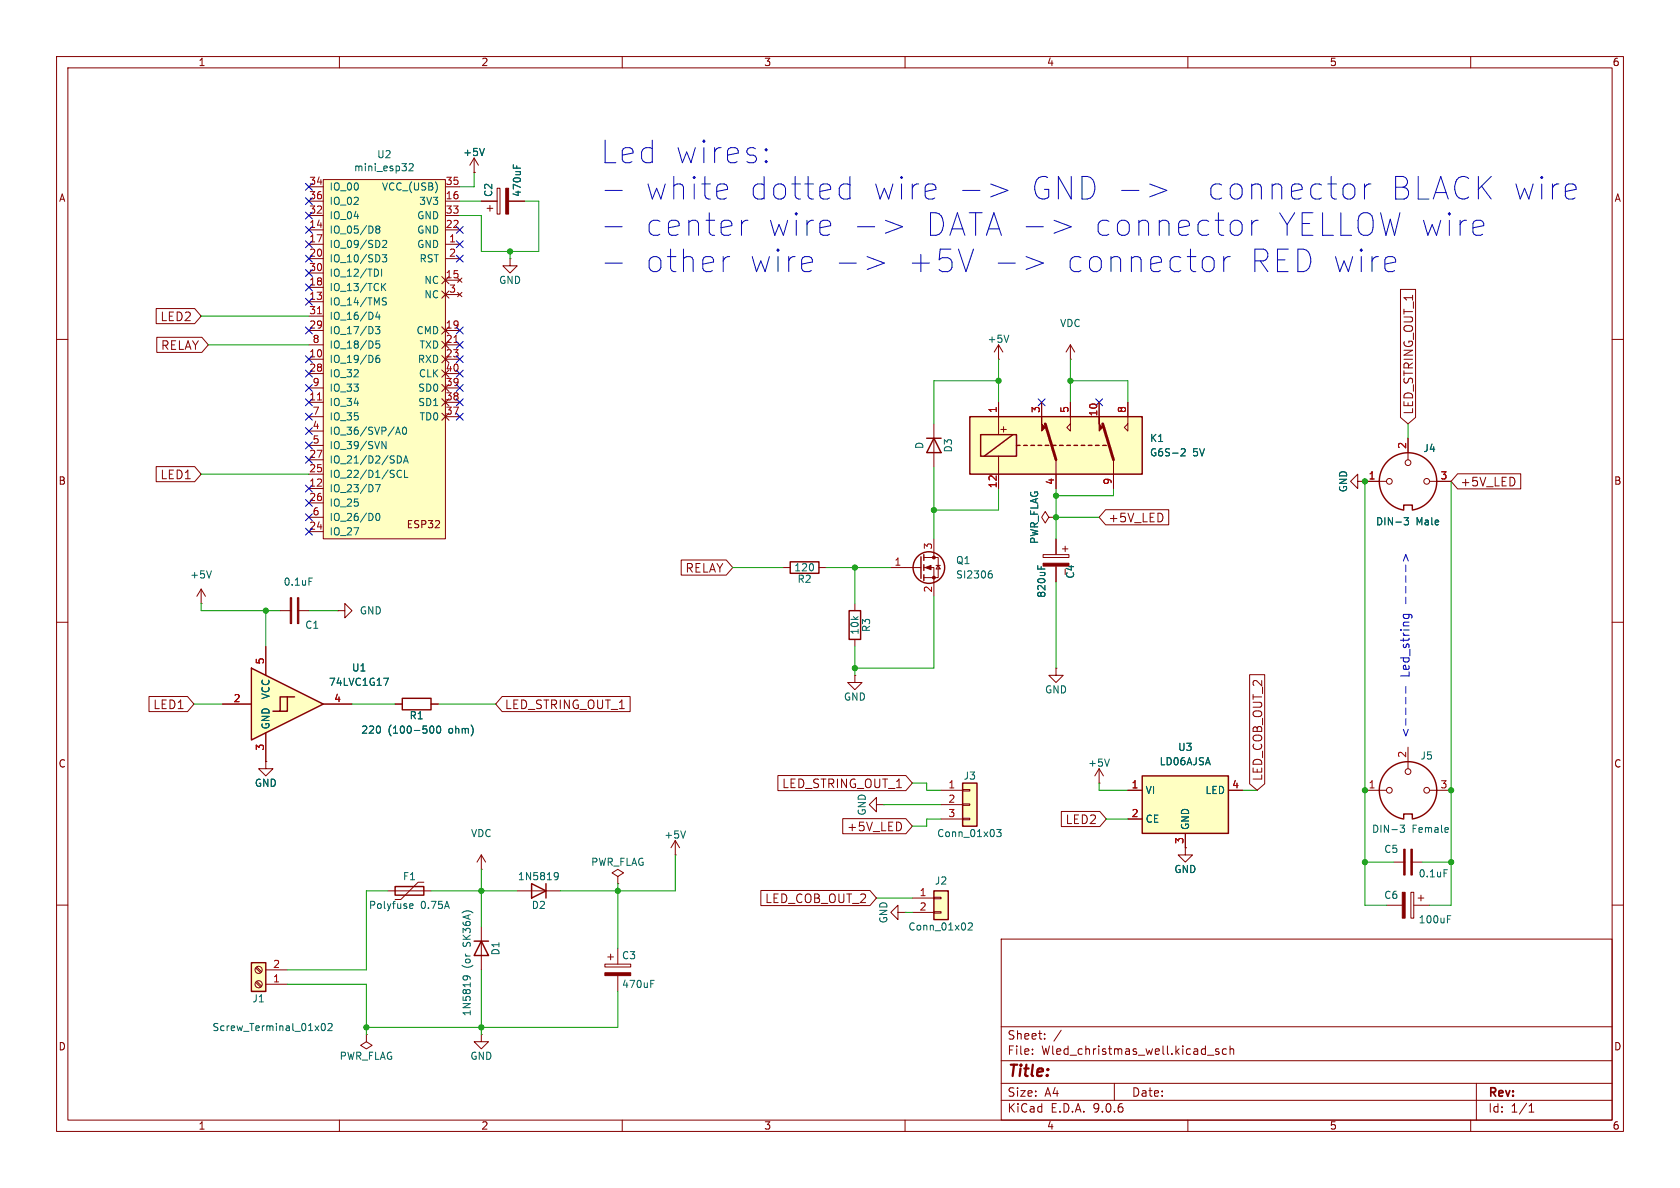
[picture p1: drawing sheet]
<svg xmlns="http://www.w3.org/2000/svg" width="297mm" height="210mm" viewBox="0 0 297 210" stroke-linecap="round" stroke-linejoin="round" font-family="sans-serif">
<g fill="none" stroke="#840000" stroke-width=".18">
<path d="M10 10h277v190h-277zM12 12h273v186h-273zM60 10v2M110 10v2M160 10v2M210 10v2M260 10v2M10 60h2M285 60h2M10 110h2M285 110h2M10 160h2"/>
<path d="M177 166h108v32h-108zM285 160h2M60 198v2M110 198v2M160 198v2M177 194.5h108M177 191.5h108M177 187.5h108M177 181.5h108M182.5 186.3v.1M182.5 185.5v.1M184.7 183.6v.1"/>
<path d="M184.7 182.8v.1M187.6 182.1l-1.3 2M197 191.5v3M210 198v2M213.5 186.5h1.1M215.5 185.5l-.4-.1-.2 .2 .1 .2 .5 .2v.3h-.6M216.8 185.5l-.4-.1-.3 .3v.4l.1 .2h.6M217.5 185.5l.2-.1 .3 .1 .1 .9M217.5 184.9v1.5M260 198v2M261 191.5v6.5M270.3 196.6h.9"/>
<path d="M270.3 195.5l.4-.4v1.5"/>
</g>
<path d="M170.2 138.4h2.5v7.7h-2.5z" fill="#ffffc2"/>
<path d="M170.2 138.4h2.5v7.7h-2.5z" fill="none" stroke="#840000" stroke-width=".25"/>
<path d="M166.4 139.7h3.8M170.2 139.6h1.2v.2h-1.2zM109.2 154.9l1-.6-1-.6-1 .6 1 .6v1.3M109.2 156.2h.1M166.4 142.2h3.8M166.4 144.8h3.8M170.2 142.1h1.2v.3h-1.2zM170.2 144.7h1.2v.2h-1.2z" fill="none" stroke="#840000" stroke-width=".18"/>
<path d="M176.2 146.6h.8l-.4 .5 .3 .1v.6l-.2 .1-.5-.1" fill="none" stroke="#006464" stroke-width=".18"/>
<path d="M165.1 157.5h2.5v5.1h-2.5z" fill="#ffffc2"/>
<path d="M165.1 157.5h2.5v5.1h-2.5z" fill="none" stroke="#840000" stroke-width=".25"/>
<g fill="none" stroke="#840000" stroke-width=".18">
<path d="M90.2 45.7v1.3h1.2l-1.2 1.3-1.3-1.3h1.3M90.2 45.7h.1M59.7 108h1.3v-1.3l1.2 1.3-1.2 1.2v-1.2M59.7 108h.1M119.4 151.1h.1M119.4 148.6l-.8 1.3M119.4 148.6l.7 1.3M119.4 148.6v2.5M161.3 158.8h3.8M165.1 158.6h1.3v.3h-1.3zM209.5 149.9v1.2h1.3l-1.3 1.3-1.2-1.3h1.2M209.5 149.9h.1"/>
<path d="M246.4 152.4h2M249.4 157.7h.5v4.6h-.5zM249.5 152.4h2M250.7 158.8h1M251.2 158.2v1.1M161.3 161.3h3.8M165.1 161.2h1.3v.2h-1.3zM245.1 160h2.8M249.9 160h2.8"/>
</g>
<path d="M121.2 146.9l-.4 1.3M255.3 153.7h.6M171.2 163.3l.5-.2 .2 .4-.8 .9h.8M255.9 162.5h.4M255.9 161.9h.6" fill="none" stroke="#006464" stroke-width=".18"/>
<g fill="#840000" stroke="#840000" stroke-width=".18">
<path d="M247.9 157.7h.5v4.6h-.5z"/>
<path d="M248.2 150.1h.2v4.6h-.2z"/>
<path d="M249.4 150.1h.3v4.6h-.3z"/>
</g>
<g fill="#ffffc2">
<path d="M44.4 118.1l12.7 6.4-12.7 6.3z"/>
<path d="M49.5 123.2h1.3l-2.5 2.5h1.2z"/>
<path d="M50.8 123.2v2.5h-1.3l2.6-2.5z"/>
</g>
<path d="M44.4 118.1l12.7 6.4-12.7 6.3zM50.8 123.2h-1.3v2.5h-1.2M52.1 123.2h-1.3v2.5h-1.3" fill="none" stroke="#840000" stroke-width=".25"/>
<path d="M47 114.3v5.1M39.4 124.5h5M47 134.6v1.3h1.3l-1.3 1.3-1.3-1.3h1.3M47 134.6h.1M47 129.5v5.1M57.1 124.5h5.1M158.7 161.3v-1.3l-1.2 1.3 1.2 1.3v-1.3h1.3M160 161.3h.1" fill="none" stroke="#840000" stroke-width=".18"/>
<path d="M67.8 119.9h.9l-.6 1.3" fill="none" stroke="#006464" stroke-width=".18"/>
<path d="M201.9 137.2h15.3v10.1h-15.3z" fill="#ffffc2"/>
<path d="M201.9 137.2h15.3v10.1h-15.3z" fill="none" stroke="#840000" stroke-width=".25"/>
<g fill="none" stroke="#840000" stroke-width=".18">
<path d="M83.8 30.5h.1M83.8 27.9l-.7 1.3M83.8 27.9l.8 1.3M83.8 27.9v2.6M85.1 35.6h2.8M86.1 36.8h1M86.6 36.3v1M87.9 33.3h.5v4.5h-.5zM89.9 35.6h2.8M176.5 63.5h.1M176.5 61l-.7 1.2M176.5 61l.8 1.2"/>
<path d="M176.5 61v2.5M240 85.1v-1.3l-1.2 1.3 1.2 1.3v-1.3h1.3M241.3 85.1h.1M199.4 139.7h2.5M217.2 139.7h2.5M199.4 144.8h2.5M209.5 147.3v2.6"/>
</g>
<path d="M85.6 26.2l-.4 1.3M90.7 29.1v.6M91.4 29.3v.4M178.3 59.3l-.4 1.2" fill="none" stroke="#006464" stroke-width=".18"/>
<path d="M89.4 33.3h.5v4.5h-.5z" fill="#840000" stroke="#840000" stroke-width=".18"/>
<path d="M171.4 73.7h30.5v10.1h-30.5z" fill="#ffffc2"/>
<g fill="none" stroke="#840000" stroke-width=".25">
<path d="M171.4 73.7h30.5v10.1h-30.5zM173.4 76.8h6.3v3.8h-6.3zM179.1 76.8l-5.1 3.8M179.7 78.7h.6M181 78.7h.6M182.2 78.7h.7M183.5 78.7h.6M184.8 78.7h.6M186.1 78.7h.6M187.3 78.7h.7M188.6 78.7h.6M189.9 78.7h.6"/>
<path d="M191.1 78.7h.7M192.4 78.7h.6M193.7 78.7h.6M194.9 78.7h.7M139.7 99.3h5.1v2h-5.1zM248.2 90v-.7h1.5v.7M249.7 90.2a5.1 5.1 0 0 0 3.5-7.9 5.1 5.1 0 0 0-8.6 .1 5.1 5.1 0 0 0 3.6 7.8M150.1 108h2v5h-2zM69.8 156.7h5.1v1.5h-5.1zM94 156.2l2.5 1.3-2.5 1.3zM96.5 156.2v2.6M248.2 144.7v-.8h1.5v.8"/>
<path d="M249.7 144.8a5.1 5.1 0 0 0 3.5-7.9 5.1 5.1 0 0 0-8.6 .1 5.1 5.1 0 0 0 3.6 7.8M83.8 166.4h2.6M85.1 166.4l1.3 2.5h-2.6z"/>
</g>
<g fill="none" stroke="#840000" stroke-width=".18">
<path d="M176.5 71.1v5.7M184.1 71.1v2.6M189.2 71.1v5.1l-.6-.6 .6-.7M189.2 63.5h.1M189.2 61v2.5M189.2 61l-.7 1.2M189.2 61l.8 1.2M194.3 71.1v2.6M199.4 71.1v5.1l-.6-.6 .6-.7M248.9 77.5v3.8M176.5 80.6v5.8M186.7 81.3v5.1"/>
<path d="M196.8 81.3v5.1M241.3 85.1h3.8M252.7 85.1h3.8M35.6 106.7h.1M35.6 104.1l-.8 1.3M35.6 104.1l.7 1.3M35.6 104.1v2.6M49.5 108h2M52.6 108h2M138.4 100.3h1.3M144.8 100.3h1.2M151.1 119.4v1.3h1.3l-1.3 1.2-1.2-1.2h1.2"/>
<path d="M151.1 119.4h.1M151.1 106.7v1.3M151.1 113v1.3M241.3 139.7h3.8M248.9 132.1v3.8M252.7 139.7h3.8M68.6 157.5h7.6M74.9 156h-1l-3 3h-1.1M85.1 153.7h.1M85.1 151.1l-.8 1.3M85.1 151.1l.8 1.3M85.1 151.1v2.6"/>
<path d="M91.4 157.5h7.7M154.9 142.2v-1.2l-1.2 1.2 1.2 1.3v-1.3h1.3M156.2 142.2h.1M85.1 163.8v7.7M106.9 170.4h4.6v.5h-4.6zM107.4 169.2h1.1M107.9 168.7v1M109.2 167.6v2.8M109.2 172.5v2.8M64.8 182.9v1.3l1 .6-1 .6-1-.6 1-.6M64.8 182.9h.1M85.1 182.9v1.3h1.3l-1.3 1.2-1.3-1.2h1.3"/>
<path d="M85.1 182.9h.1"/>
<circle cx="245.6" cy="85.1" r=".51"/>
<circle cx="248.9" cy="81.8" r=".51"/>
<circle cx="252.2" cy="85.1" r=".51"/>
<circle cx="245.6" cy="139.7" r=".51"/>
<circle cx="248.9" cy="136.4" r=".51"/>
<circle cx="252.2" cy="139.7" r=".51"/>
</g>
<g fill="#840000" stroke="#840000" stroke-width=".18">
<path d="M184.1 73.7v1.2l.7 .7-.7 .6z"/>
<path d="M194.3 73.7v1.2l.6 .7-.6 .6z"/>
<path d="M51.3 105.7h.3v4.5h-.3z"/>
<path d="M52.6 105.7h.2v4.5h-.2z"/>
<path d="M106.9 172h4.6v.5h-4.6z"/>
</g>
<path d="M184.8 74.9l1.9 6.4M194.9 74.9l1.9 6.4" fill="none" stroke="#840000" stroke-width=".51"/>
<g fill="none" stroke="#006464" stroke-width=".18">
<path d="M208.8 79.4l.5-.1 .2 .4-.7 .9h.7M248.2 91.5h.8l-.4 .5 .4 .1v.6l-.2 .1-.5-.1M37.4 100.9l-.4 1.3M54.6 102.2h.6M72.4 159.9l.2-.1h.2l.2 .1v.2l-.6 .1M98.1 154.3l.4-.1 .1 .2a.84 .84 0 0 1-.3 1.1h-.2M98.7 154.8l-.2 .2h-.4M247.5 145.9h.8l-.4 .5 .3 .1v.5l-.1 .1h-.5M72.4 160.4l.2 .2 .4-.1M81.9 173.1v-.3l.1-.2a.84 .84 0 0 1 1.1 .3v.2M82.4 172.5l.2 .3v.3M115 173.9h.5"/>
<path d="M115 173.3h.7"/>
</g>
<path d="M57.1 31.8h21.6v63.5h-21.6z" fill="#ffffc2"/>
<g fill="none" stroke="#840000" stroke-width=".18">
<path d="M54.6 33h2.5M54.6 35.6h2.5M54.6 38.1h2.5M57.1 31.8h21.6v63.5h-21.6zM78.7 33h2.6M78.7 35.6h2.6M78.7 38.1h2.6M54.6 43.2h2.5M54.6 45.7h2.5M54.6 40.6h2.5M54.6 48.3h2.5M54.6 50.8h2.5"/>
<path d="M54.6 53.3h2.5M54.6 55.9h2.5M54.6 58.4h2.5M78.1 51.4l1.3 1.3M78.1 48.9l1.3 1.3M78.1 57.8l1.3 1.3M78.7 43.2h2.6M78.7 45.7h2.6M78.7 52.1h2.6M78.7 40.6h2.6M78.7 58.4h2.6M78.7 49.5h2.6"/>
<path d="M79.4 51.4l-1.3 1.3M79.4 48.9l-1.3 1.3M79.4 57.8l-1.3 1.3M80.9 51.7l.8 .8M80.9 49.1l.8 .8M81.7 49.1l-.8 .8M81.7 51.7l-.8 .8M54.6 76.2h2.5M54.6 78.7h2.5M54.6 61h2.5M54.6 63.5h2.5M54.6 66h2.5"/>
<path d="M54.6 68.6h2.5M54.6 71.1h2.5M54.6 73.7h2.5M78.1 60.3l1.3 1.3M78.1 62.9l1.3 1.2M78.1 65.4l1.3 1.3M78.1 67.9l1.3 1.3M78.1 70.5l1.3 1.3M78.1 73l1.3 1.3M78.7 61h2.6M78.7 63.5h2.6M78.7 66h2.6"/>
<path d="M78.7 68.6h2.6M78.7 71.1h2.6M78.7 73.7h2.6M79.4 60.3l-1.3 1.3M79.4 62.9l-1.3 1.2M79.4 65.4l-1.3 1.3M79.4 67.9l-1.3 1.3M79.4 70.5l-1.3 1.3M79.4 73l-1.3 1.3M165.1 74.9v7.7M54.6 81.3h2.5M54.6 83.8h2.5"/>
<path d="M54.6 86.4h2.5M54.6 88.9h2.5M54.6 91.4h2.5M54.6 94h2.5M163.3 98.6h2.6v3.5h-2.6M165.1 95.3v3.3M165.5 99.9h.7M165.9 99.9l.3 .7h-.7zM184.4 98h4.6v.6h-4.6zM185.4 91.4l-.6-1-.7 1 .7 1.1 .6-1.1h1.3M186.7 91.4h.1M186.7 95.3v2.7"/>
<path d="M157.5 100.3h5.3M163.3 100.3h1.8v5.1M186.7 118.1v1.3h1.3l-1.3 1.3-1.3-1.3h1.3M186.7 118.1h.1M186.7 100.2v2.7M194.3 138.4h.1M194.3 135.9l-.8 1.3M194.3 135.9l.8 1.3M194.3 135.9v2.5"/>
</g>
<g fill="none" stroke="#006464" stroke-width=".18">
<path d="M72.3 29l.5-.1 .3 .4-.8 .9h.8M66.4 57.7h.8l-.5 .5 .4 .1v.6l-.2 .1-.5-.1M66.7 47.6l.2 .5-.2 .7M66.7 40.5l-.3-.2 .3-.4h.2l.3 .3-.3 .3M66.7 40.5l-.3 .2 .1 .4 .2 .1h.3l.2-.2v-.3l-.3-.2M66.7 40.5h.2M66.7 55.1l-.3 .9h.8M67 55.6v.9M67.5 47.6v1.2M67.6 45h.8l-.5 .5 .4 .1v.6l-.2 .1-.5-.1M67.6 42.6l.5-.1 .3 .4-.8 .9h.8M67.6 50.7l.6 .7"/>
<path d="M67.7 53.2l.5 .2 .1 .3-.2 .2h-.5M67.7 52.7h.6M68.2 50.1l-.7 .7M67 62.8l-.3 .1a.86 .86 0 0 0 0 1.2l.4-.1 .1-.5-.3-.2h-.2l-.3 .2M67.1 60.3h-.6l-.1 .6 .2-.1h.4l.2 .2-.1 .4-.2 .1-.5-.1M67.5 78l.7 1.3v-1.3M69.9 76.8l.5-1.3 .4 1.3M70.1 76.4h.6M71.3 75.6l.2-.1a.68 .68 0 0 1 .4 .6 .68 .68 0 0 1-.4 .7 .84 .84 0 0 1-.2-1.2zM66.4 85.7h.8l-.5 1.2M66.6 90.9l.1-.2a.68 .68 0 0 1 .5 .7 .68 .68 0 0 1-.5 .6l-.1-.1-.2-.4zM70.2 80.6a.64 .64 0 0 1 .8 .6 .64 .64 0 0 1-.8 .7"/>
<path d="M70.2 84.1l.4 .3 .4-.1M71 83.3l-.4-.2-.4 .3M71.3 81.9l.5-1.3 .4 1.3M71.5 81.5h.6M71.5 83.1v1.3h.6M183.5 100v.6M174.9 101.4h.3l.2 .2v.5l-.5 .1M175.1 100.9h.2M184.1 100.2v.4M196.1 134.2l-.4 1.3"/>
</g>
<path d="M56.1 55.5h.7M56.1 70.7h.7M80.3 60.5h.7" fill="none" stroke="#a90000" stroke-width=".18"/>
<g fill="none" stroke="#840000" stroke-width=".25">
<path d="M163.8 77.5h2.6M165.1 77.5l1.3 2.5h-2.6zM162.8 98.4v3.8M163.3 98v1.1M163.3 99.8v1M163.3 101.6v1"/>
<circle cx="164.2" cy="100.3" r="2.79"/>
</g>
<g fill="#840000" stroke="#840000" stroke-width=".18">
<path d="M163.6 100.3l1-.4v.8z"/>
<path d="M184.4 99.6h4.6v.5h-4.6z"/>
<circle cx="165.1" cy="98.6" r=".25"/>
<circle cx="165.1" cy="102.1" r=".25"/>
</g>
<path d="M44.4 170.2h2.6v5.1h-2.6z" fill="#ffffc2"/>
<path d="M71.1 123.4h5.1v2.1h-5.1zM44.4 170.2h2.6v5.1h-2.6z" fill="none" stroke="#840000" stroke-width=".25"/>
<g fill="none" stroke="#840000" stroke-width=".18">
<path d="M83.8 30.5h.1M85.1 35.6h2.8M89.9 35.6h2.8M27.6 54.5h6.8l1.2 1.4-1.2 1.3h-6.8zM27.7 59.6h8l1.1 1.4-1.1 1.3h-8zM247.6 51.2h2.7v22.6l-1.4 1.1-1.3-1.1zM176.5 71.1v2.6M184.1 71.1v2.6M189.2 71.1v2.6M194.3 71.1v2.6M199.4 71.1v2.6M248.9 77.5v2.5"/>
<path d="M27.6 82.5h6.8l1.2 1.3-1.2 1.4h-6.8zM120.4 99h8l1.1 1.3-1.1 1.4h-8zM176.5 83.8v2.6M186.7 91.4h.1M186.7 83.8v2.6M186.7 95.3v2.7M195.5 90.1h11.1v2.7h-11.1l-1.2-1.4zM196.8 83.8v2.6M241.3 85.1h.1M241.3 85.1h2.5M254 85.1h2.5M257.7 83.8h11.1v2.6h-11.1l-1.2-1.3z"/>
<path d="M47 114.3v5.1M186.7 100.2v2.7M220.9 119.3h2.7v19.3l-1.4 1.1-1.3-1.1zM26.3 123.1h6.8l1.2 1.4-1.2 1.3h-6.8zM39.4 124.5h5M47 134.6h.1M47 129.5v5.1M57.1 124.5h5.1M69.8 124.5h1.3M76.2 124.5h1.3M88.8 123.1h22.6v2.7h-22.6l-1.2-1.3zM137.5 137.1h22.6l1.2 1.3-1.2 1.4h-22.6z"/>
<path d="M199.4 139.7h2.5M217.2 139.7h2.5M134.5 157.4h19.3l1.1 1.4-1.1 1.3h-19.3zM149 144.7h11.1l1.2 1.4-1.2 1.3h-11.1zM187.6 143.4h6.8l1.2 1.4-1.2 1.3h-6.8zM199.4 144.8h2.5M209.5 149.9h.1M209.5 147.3v2.6M45.2 173.7l.9 .8M45.2 171.1l.9 .9M45.4 173.5l.9 .8M45.4 170.9l.9 .9"/>
<path d="M47 174h3.8M47 171.5h3.8"/>
<circle cx="45.7" cy="174" r=".63"/>
<circle cx="45.7" cy="171.4" r=".63"/>
</g>
<path d="M85.6 26.2l-.4 1.3M90.7 29.1v.6M91.4 29.3v.4M208.8 79.4l.5-.1 .2 .4-.7 .9h.7M183.5 100v.6M248.2 91.5h.8l-.4 .5 .4 .1v.6l-.2 .1-.5-.1M67.8 119.9h.9l-.6 1.3M184.1 100.2v.4M76.2 128.4l.1-.1a.68 .68 0 0 1 .4 .7 .68 .68 0 0 1-.4 .6h-.1M77.3 128.5l.2-.2a.68 .68 0 0 1 .4 .7 .68 .68 0 0 1-.4 .6l-.2-.1-.1-.4zM57 181l.1-.1a.68 .68 0 0 1 .4 .7 .68 .68 0 0 1-.4 .6 .84 .84 0 0 1-.1-1.2zM58 181l.5-.1 .2 .4-.8 .9h.8" fill="none" stroke="#006464" stroke-width=".18"/>
<g fill="none" stroke="#009600" stroke-width=".18">
<path d="M81.3 35.6h3.8M83.8 30.5v2.5h-2.5M92.7 35.6h2.5v8.9h-10.1v-6.4h-3.8M35.6 55.9h19M90.2 44.5v1.2M36.8 61h17.8M176.5 67.3h-11.4v7.6M176.5 63.5v7.6M189.2 63.5v7.6M189.2 67.3h10.2v3.8M248.9 74.9v2.6M35.6 83.8h19"/>
<path d="M165.1 82.6v12.7M176.5 86.4v3.8h-11.4M186.7 86.4v8.9M186.7 91.4h7.6M196.8 86.4v1.2h-10.1M241.3 85.1v74.9h3.8M256.5 85.1v74.9h-3.8M35.6 106.7v1.3h13.9M47 108v6.3M54.6 108h5.1M129.5 100.3h8.9M146 100.3h11.5"/>
<path d="M151.1 100.3v6.4M151.1 114.3v5.1M165.1 105.4v12.7h-14M186.7 102.9v15.2M34.3 124.5h5.1M62.2 124.5h7.6M77.5 124.5h10.1M161.3 138.4h2.5v1.3h2.6M194.3 138.4v1.3h5.1M219.7 139.7h2.5M68.6 157.5h-3.8v14h-14M76.2 157.5h15.2"/>
<path d="M85.1 153.7v10.1M109.2 156.2v11.4M119.4 151.1v6.4h-20.3M154.9 158.8h6.4M156.2 142.2h10.2M166.4 144.8h-2.6v1.3h-2.5M195.6 144.8h3.8M241.3 152.4h5.1M251.5 152.4h5M50.8 174h14v8.9M85.1 171.5v11.4M109.2 175.3v6.3h-44.4"/>
<path d="M160 161.3h1.3"/>
</g>
<g fill="none" stroke="#000084" stroke-width=".18">
<path d="M54 37.5l1.2 1.2M54 35l1.2 1.2M54 32.4l1.2 1.2M55.2 37.5l-1.2 1.2M55.2 35l-1.2 1.2M55.2 32.4l-1.2 1.2M54 52.7l1.2 1.2M54 47.7l1.2 1.2M54 45.1l1.2 1.2M54 50.2l1.2 1.2M54 57.8l1.2 1.2M54 42.6l1.2 1.2"/>
<path d="M54 40l1.2 1.2M55.2 52.7l-1.2 1.2M55.2 47.7l-1.2 1.2M55.2 45.1l-1.2 1.2M55.2 50.2l-1.2 1.2M55.2 57.8l-1.2 1.2M55.2 42.6l-1.2 1.2M55.2 40l-1.2 1.2M80.7 42.6l1.2 1.2M80.7 57.8l1.2 1.2M80.7 40l1.2 1.2M80.7 45.1l1.2 1.2"/>
<path d="M81.9 42.6l-1.2 1.2M81.9 57.8l-1.2 1.2M81.9 40l-1.2 1.2M81.9 45.1l-1.2 1.2M54 73.1l1.2 1.2M54 70.5l1.2 1.2M54 78.1l1.2 1.2M54 75.6l1.2 1.2M54 68l1.2 1.2M54 62.9l1.2 1.2M54 65.4l1.2 1.2M55.2 73.1l-1.2 1.2"/>
<path d="M55.2 70.5l-1.2 1.2M55.2 78.1l-1.2 1.2M55.2 75.6l-1.2 1.2M55.2 68l-1.2 1.2M55.2 62.9l-1.2 1.2M55.2 65.4l-1.2 1.2M80.7 73.1l1.2 1.2M80.7 70.5l1.2 1.2M80.7 68l1.2 1.2M80.7 65.4l1.2 1.2M80.7 62.9l1.2 1.2M80.7 60.4l1.2 1.2"/>
<path d="M81.9 73.1l-1.2 1.2M81.9 70.5l-1.2 1.2M81.9 68l-1.2 1.2M81.9 65.4l-1.2 1.2M81.9 62.9l-1.2 1.2M81.9 60.4l-1.2 1.2M183.5 70.5l1.3 1.2M184.8 70.5l-1.3 1.2M193.7 70.5l1.2 1.2M194.9 70.5l-1.2 1.2M54 80.7l1.2 1.2M54 85.8l1.2 1.2"/>
<path d="M54 90.8l1.2 1.2M54 88.3l1.2 1.2M54 93.4l1.2 1.2M55.2 80.7l-1.2 1.2M55.2 85.8l-1.2 1.2M55.2 90.8l-1.2 1.2M55.2 88.3l-1.2 1.2M55.2 93.4l-1.2 1.2"/>
</g>
<g fill="none" stroke="#0000c2" stroke-width=".18">
<path d="M107 33.7h3M128 32.5l.4 .2 .2 .4v.4l-1.9 .4M128.4 35l-.4 .2M131.1 38.9v2.7M132.2 38.9a1.02 1.02 0 0 0-1.1 .8M135.5 28.4l.1 .2-.1 .2M135.5 28.4l-.2 .2 .2 .2M135.5 26.3v.4M135.5 28.4v.4M135.5 26.3l.1 .2-.1 .2M135.5 26.3l-.2 .2 .2 .2M146.7 39.1l.1 .4v.4l-1.9 .4"/>
<path d="M148.6 34.8l.5 .4h.8l.4-.2M150.3 31.2v4M150.3 32.7l-.4-.2h-.8l-.5 .4M156.5 38.9l3.1 1.2-3.1 1.1M164.9 32.5l.4 .2 .2 .4v.4l-1.9 .4M165.3 35l-.4 .2M170.2 33.7h3M175.1 32.5l3.1 1.2-3.1 1.1M186.3 38.9l3.1 1.2-3.1 1.1M203.2 32.5l3.1 1.2-3.1 1.1M217.5 39.7a1.08 1.08 0 0 1 1-.8 1.08 1.08 0 0 1 1.1 .8v1.1a1.08 1.08 0 0 1-1.1 .8 1.08 1.08 0 0 1-1-.8M221.3 38.9v2.7"/>
<path d="M221.7 39.1l-.4 .6M237.6 32.9a1.08 1.08 0 0 1 1.1-.4 1.08 1.08 0 0 1 .8 .8v1.1a1.08 1.08 0 0 1-1 .8 1.08 1.08 0 0 1-1.1-.8v-1.1zM276.7 33.9l1.9-.4v-.4l-.2-.4-.3-.2h-.8l-.4 .2-.2 .4v1.5l.2 .4 .4 .2h.8l.3-.2M107 40.1h3M107 46.5h3M129 45.4h-.4l-.6 .3M143.4 45.6l.2 .3v.4l-1.9 .4M148.4 46.5h3M151.6 40.1h3M153.3 45.4l3 1.1-3 1.1M169.4 44l1.4 4 1.3-4M176.5 46.5h3"/>
<path d="M181.4 45.4l3 1.1-3 1.1M212.5 46.1a1.08 1.08 0 0 1 1.1-.8 1.08 1.08 0 0 1 1 .8v1.2a1.08 1.08 0 0 1-1 .8 1.08 1.08 0 0 1-1.1-.8M216.3 45.4v2.6M217.1 45.4l-.6 .3-.2 .4M244.8 46.7l1.9-.4v-.4l-.2-.3-.3-.2h-.8l-.4 .2-.2 .3v1.6l.2 .3 .4 .2h.8l.3-.2M260.4 40.3l1.9-.4v-.4l-.2-.4-.4-.2h-.7l-.4 .2-.2 .4v1.5l.2 .4 .4 .2h.7l.4-.2M248.1 99.2l.4-1.2 .5 1.2M248.5 99.9v1.2M248.1 108.6h1.2l.3 .3-.1 .4M248.2 108.6l-.1 .4 .1 .3M248.5 101.8v1.1M248.5 103.7v1.1"/>
<path d="M248.5 105.6v1.1M249 108.6l.1 .4-.1 .3M248.5 121.4v1.1M248.5 123.3v1.1M248.5 125.2v1.1"/>
</g>
<g fill="#009600" stroke="#009600" stroke-width=".18">
<circle cx="90.2" cy="44.5" r=".46"/>
<circle cx="151.1" cy="118.1" r=".46"/>
<circle cx="151.1" cy="100.3" r=".46"/>
<circle cx="176.5" cy="67.3" r=".46"/>
<circle cx="256.5" cy="152.4" r=".46"/>
<circle cx="256.5" cy="139.7" r=".46"/>
<circle cx="241.3" cy="139.7" r=".46"/>
<circle cx="241.3" cy="152.4" r=".46"/>
<circle cx="189.2" cy="67.3" r=".46"/>
<circle cx="241.3" cy="85.1" r=".46"/>
<circle cx="47" cy="108" r=".46"/>
<circle cx="64.8" cy="181.6" r=".46"/>
<circle cx="186.7" cy="91.4" r=".46"/>
<circle cx="186.7" cy="87.6" r=".46"/>
<circle cx="165.1" cy="90.2" r=".46"/>
<circle cx="85.1" cy="157.5" r=".46"/>
<circle cx="109.2" cy="157.5" r=".46"/>
<circle cx="85.1" cy="181.6" r=".46"/>
</g>
<g font-size="5.6" fill="#0000c2">
<text x="105.9" y="29.3">Led wires:</text>
<text x="113.6" y="35.7">white</text>
<text x="131.6" y="35.7">dotted</text>
<text x="153.1" y="35.7">wire</text>
<text x="180.4" y="35.7">GND -&gt;</text>
<text x="210.5" y="35.7">connector</text>
<text x="242.6" y="35.7">BLACK wire</text>
<text x="113.6" y="42.1">center</text>
<text x="134.9" y="42.1">wire</text>
<text x="162.1" y="42.1">DATA -&gt;</text>
<text x="191.2" y="42.1">connector</text>
<text x="223.4" y="42.1">YELLOW wire</text>
<text x="113.6" y="48.5">other</text>
<text x="131.6" y="48.5">wire</text>
<text x="158.9" y="48.5">+5V</text>
<text x="186.3" y="48.5">connector</text>
<text x="218.4" y="48.5">RED wire</text>
</g>
<text font-size="2.8" fill="#840000" x="178" y="190.9">Title:</text>
<g font-size="2.1" fill="#840000">
<text x="28.3" y="57">LED2</text>
<text x="28.4" y="62.1">RELAY</text>
<text x="250" y="73.4" transform="rotate(-90 250 73.4)">LED_STRING_OUT_1</text>
<text x="28.3" y="84.9">LED1</text>
<text x="258.1" y="86.2">+5V_LED</text>
<text x="195.8" y="92.5">+5V_LED</text>
<text x="121.1" y="101.4">RELAY</text>
<text x="27" y="125.6">LED1</text>
<text x="89.2" y="125.6">LED_STRING_OUT_1</text>
<text x="138.2" y="139.5">LED_STRING_OUT_1</text>
<text x="223.3" y="138.2" transform="rotate(-90 223.3 138.2)">LED_COB_OUT_2</text>
<text x="149.7" y="147.1">+5V_LED</text>
<text x="188.3" y="145.9">LED2</text>
<text x="135.2" y="159.8">LED_COB_OUT_2</text>
<text x="178" y="184">Sheet:</text>
<text x="178" y="186.7">File:</text>
<text x="184.1" y="186.7">Wled_christmas_well.kicad_sch</text>
<text x="178" y="196.9">KiCad</text>
<text x="178" y="194.1">Size:</text>
<text x="184.7" y="194.1">A4</text>
<text x="185.7" y="196.9">E.D.A.</text>
<text x="193.3" y="196.9">9.0.6</text>
<text x="200" y="194.1">Date:</text>
<text x="263" y="194.3">Rev:</text>
<text x="263" y="196.9">Id:</text>
<text x="267.1" y="196.9">1/1</text>
</g>
<g font-size="2.1" fill="#0000c2">
<text x="249.4" y="119.8" transform="rotate(-90 249.4 119.8)">Led_string</text>
<text x="249.4" y="130.5" transform="rotate(-90 249.4 130.5)">&lt;----</text>
</g>
<g font-size="1.8" fill="#840000">
<text x="35" y="11.9">1</text>
<text x="85" y="11.9">2</text>
<text x="135" y="11.9">3</text>
<text x="185" y="11.9">4</text>
<text x="235" y="11.9">5</text>
<text x="285" y="11.9">6</text>
<text x="10.3" y="35.9">A</text>
<text x="285.3" y="35.9">A</text>
<text x="176.5" y="76.7">+</text>
<text x="10.3" y="85.9">B</text>
<text x="285.3" y="85.9">B</text>
<text x="71.8" y="93.6">ESP32</text>
<text x="189.1" y="97.9" transform="rotate(-90 189.1 97.9)">+</text>
<text x="10.3" y="135.9">C</text>
<text x="285.3" y="135.9">C</text>
<text x="10.3" y="185.9">D</text>
<text x="285.3" y="185.9">D</text>
<text x="35" y="199.9">1</text>
<text x="85" y="199.9">2</text>
<text x="135" y="199.9">3</text>
<text x="185" y="199.9">4</text>
<text x="235" y="199.9">5</text>
<text x="285" y="199.9">6</text>
</g>
<g font-size="1.8" fill="#006464">
<text x="66.6" y="28.2">U2</text>
<text x="81.8" y="27.8">+5V</text>
<text x="58.2" y="33.9">IO_00</text>
<text x="62.5" y="30.5">mini_esp32</text>
<text x="67.4" y="33.9">VCC_(USB)</text>
<text x="87.2" y="34.9" transform="rotate(-90 87.2 34.9)">C2</text>
<text x="92.3" y="34.9" transform="rotate(-90 92.3 34.9)">470uF</text>
<text x="58.2" y="36.4">IO_02</text>
<text x="58.2" y="39">IO_04</text>
<text x="58.2" y="41.5">IO_05/D8</text>
<text x="73.7" y="39">GND</text>
<text x="73.7" y="41.5">GND</text>
<text x="74" y="36.4">3V3</text>
<text x="58.2" y="44">IO_09/SD2</text>
<text x="58.2" y="46.6">IO_10/SD3</text>
<text x="73.7" y="44">GND</text>
<text x="74.1" y="46.6">RST</text>
<text x="58.2" y="49.1">IO_12/TDI</text>
<text x="58.2" y="51.7">IO_13/TCK</text>
<text x="74.9" y="52.9">NC</text>
<text x="74.9" y="50.4">NC</text>
<text x="88.1" y="50.4">GND</text>
<text x="58.2" y="54.2">IO_14/TMS</text>
<text x="58.2" y="56.7">IO_16/D4</text>
<text x="58.2" y="59.3">IO_17/D3</text>
<text x="73.5" y="59.3">CMD</text>
<text x="187.3" y="58">VDC</text>
<text x="58.2" y="61.8">IO_18/D5</text>
<text x="58.2" y="64.4">IO_19/D6</text>
<text x="73.8" y="64.4">RXD</text>
<text x="74.1" y="61.8">TXD</text>
<text x="174.5" y="60.8">+5V</text>
<text x="58.2" y="66.9">IO_32</text>
<text x="58.2" y="69.4">IO_33</text>
<text x="58.2" y="72">IO_34</text>
<text x="73.8" y="69.4">SD0</text>
<text x="73.8" y="72">SD1</text>
<text x="74" y="66.9">CLK</text>
<text x="58.2" y="77.1">IO_36/SVP/A0</text>
<text x="58.2" y="74.5">IO_35</text>
<text x="74.1" y="74.5">TD0</text>
<text x="58.2" y="79.6">IO_39/SVN</text>
<text x="58.2" y="82.1">IO_21/D2/SDA</text>
<text x="163.4" y="79.5" transform="rotate(-90 163.4 79.5)">D</text>
<text x="168.5" y="80.1" transform="rotate(-90 168.5 80.1)">D3</text>
<text x="203.2" y="78.3">K1</text>
<text x="203.2" y="80.9">G6S-2</text>
<text x="210.9" y="80.9">5V</text>
<text x="251.5" y="80.1">J4</text>
<text x="58.2" y="84.7">IO_22/D1/SCL</text>
<text x="58.2" y="87.2">IO_23/D7</text>
<text x="58.2" y="89.8">IO_25</text>
<text x="238.4" y="87.1" transform="rotate(-90 238.4 87.1)">GND</text>
<text x="58.2" y="92.3">IO_26/D0</text>
<text x="58.2" y="94.8">IO_27</text>
<text x="243.2" y="93.1">DIN-3</text>
<text x="250.3" y="93.1">Male</text>
<text x="140.3" y="101.2">120</text>
<text x="168.9" y="99.9">Q1</text>
<text x="183.7" y="96.3" transform="rotate(-90 183.7 96.3)">PWR_FLAG</text>
<text x="189.1" y="102" transform="rotate(-90 189.1 102)">-</text>
<text x="33.5" y="102.5">+5V</text>
<text x="50" y="103.7">0.1uF</text>
<text x="140.9" y="103.2">R2</text>
<text x="168.9" y="102.5">SI2306</text>
<text x="185" y="105.8" transform="rotate(-90 185 105.8)">820uF</text>
<text x="190.1" y="102.4" transform="rotate(-90 190.1 102.4)">C4</text>
<text x="53.9" y="111.4">C1</text>
<text x="63.5" y="108.8">GND</text>
<text x="152" y="112.3" transform="rotate(-90 152 112.3)">10k</text>
<text x="154" y="111.8" transform="rotate(-90 154 111.8)">R3</text>
<text x="62.1" y="118.9">U1</text>
<text x="47.9" y="123.7" transform="rotate(-90 47.9 123.7)">VCC</text>
<text x="58" y="121.4">74LVC1G17</text>
<text x="149.1" y="124.1">GND</text>
<text x="184.7" y="122.8">GND</text>
<text x="47.9" y="129" transform="rotate(-90 47.9 129)">GND</text>
<text x="63.8" y="129.9">220</text>
<text x="68.6" y="129.9">(100-500</text>
<text x="72.3" y="127.4">R1</text>
<text x="79.4" y="129.9">ohm)</text>
<text x="192.3" y="135.7">+5V</text>
<text x="204.9" y="135.5">LD06AJSA</text>
<text x="208.2" y="132.9">U3</text>
<text x="251" y="134.5">J5</text>
<text x="45" y="139.3">GND</text>
<text x="170.3" y="138">J3</text>
<text x="202.4" y="140.6">VI</text>
<text x="213" y="140.6">LED</text>
<text x="83.2" y="148.2">VDC</text>
<text x="117.3" y="148.4">+5V</text>
<text x="153.3" y="144.3" transform="rotate(-90 153.3 144.3)">GND</text>
<text x="165.6" y="148.2">Conn_01x03</text>
<text x="202.4" y="145.6">CE</text>
<text x="210.4" y="146.8" transform="rotate(-90 210.4 146.8)">GND</text>
<text x="242.5" y="147.4">DIN-3</text>
<text x="249.6" y="147.4">Female</text>
<text x="71.1" y="155.8">F1</text>
<text x="91.5" y="155.8">1N5819</text>
<text x="104.4" y="153.3">PWR_FLAG</text>
<text x="207.5" y="154.5">GND</text>
<text x="244.6" y="151">C5</text>
<text x="250.7" y="155.3">0.1uF</text>
<text x="65.1" y="160.9">Polyfuse</text>
<text x="74.3" y="160.9">0.75A</text>
<text x="93.9" y="160.9">D2</text>
<text x="165.2" y="156.6">J2</text>
<text x="244.6" y="159.1">C6</text>
<text x="83.4" y="167.2" transform="rotate(-90 83.4 167.2)">SK36A)</text>
<text x="157.1" y="163.3" transform="rotate(-90 157.1 163.3)">GND</text>
<text x="160.5" y="164.7">Conn_01x02</text>
<text x="250.7" y="163.4">100uF</text>
<text x="83.4" y="171.2" transform="rotate(-90 83.4 171.2)">(or</text>
<text x="88.5" y="169" transform="rotate(-90 88.5 169)">D1</text>
<text x="109.9" y="169.8">C3</text>
<text x="44.5" y="177.4">J1</text>
<text x="83.4" y="179.7" transform="rotate(-90 83.4 179.7)">1N5819</text>
<text x="109.9" y="174.9">470uF</text>
<text x="37.5" y="182.5">Screw_Terminal_01x02</text>
<text x="60" y="187.6">PWR_FLAG</text>
<text x="83.1" y="187.6">GND</text>
</g>
<g font-size="1.8" fill="#a90000">
<text x="54.6" y="32.8">34</text>
<text x="54.6" y="35.3">36</text>
<text x="78.7" y="32.8">35</text>
<text x="78.7" y="35.3">16</text>
<text x="54.6" y="37.8">32</text>
<text x="54.6" y="40.4">14</text>
<text x="78.7" y="37.8">33</text>
<text x="78.7" y="40.4">22</text>
<text x="54.6" y="42.9">17</text>
<text x="54.6" y="45.5">20</text>
<text x="79.3" y="42.9">1</text>
<text x="79.3" y="45.5">2</text>
<text x="54.6" y="48">30</text>
<text x="54.6" y="50.5">18</text>
<text x="54.6" y="53.1">13</text>
<text x="78.7" y="49.3">15</text>
<text x="79.3" y="51.8">3</text>
<text x="54.6" y="55.6">31</text>
<text x="54.6" y="58.2">29</text>
<text x="78.7" y="58.2">19</text>
<text x="54.6" y="63.2">10</text>
<text x="54.6" y="65.8">28</text>
<text x="55.2" y="60.7">8</text>
<text x="78.7" y="60.7">21</text>
<text x="78.7" y="63.2">23</text>
<text x="78.7" y="65.8">40</text>
<text x="54.6" y="70.9">11</text>
<text x="55.2" y="68.3">9</text>
<text x="78.7" y="68.3">39</text>
<text x="78.7" y="70.9">38</text>
<text x="55.2" y="75.9">4</text>
<text x="55.2" y="73.4">7</text>
<text x="78.7" y="73.4">37</text>
<text x="176.3" y="73.1" transform="rotate(-90 176.3 73.1)">1</text>
<text x="183.9" y="73.1" transform="rotate(-90 183.9 73.1)">3</text>
<text x="189" y="73.1" transform="rotate(-90 189 73.1)">5</text>
<text x="194.1" y="73.7" transform="rotate(-90 194.1 73.7)">10</text>
<text x="199.1" y="73.1" transform="rotate(-90 199.1 73.1)">8</text>
<text x="54.6" y="81">27</text>
<text x="54.6" y="83.6">25</text>
<text x="55.2" y="78.5">5</text>
<text x="248.7" y="79.4" transform="rotate(-90 248.7 79.4)">2</text>
<text x="54.6" y="86.1">12</text>
<text x="54.6" y="88.6">26</text>
<text x="176.3" y="86.4" transform="rotate(-90 176.3 86.4)">12</text>
<text x="186.4" y="85.8" transform="rotate(-90 186.4 85.8)">4</text>
<text x="196.6" y="85.8" transform="rotate(-90 196.6 85.8)">9</text>
<text x="241.9" y="84.8">1</text>
<text x="254.6" y="84.8">3</text>
<text x="54.6" y="93.7">24</text>
<text x="55.2" y="91.2">6</text>
<text x="158" y="100.1">1</text>
<text x="164.8" y="97.2" transform="rotate(-90 164.8 97.2)">3</text>
<text x="164.8" y="104.8" transform="rotate(-90 164.8 104.8)">2</text>
<text x="46.7" y="117.5" transform="rotate(-90 46.7 117.5)">5</text>
<text x="41.2" y="124.2">2</text>
<text x="59" y="124.2">4</text>
<text x="46.7" y="132.8" transform="rotate(-90 46.7 132.8)">3</text>
<text x="248.7" y="134.1" transform="rotate(-90 248.7 134.1)">2</text>
<text x="167.6" y="139.4">1</text>
<text x="167.6" y="142">2</text>
<text x="200" y="139.4">1</text>
<text x="217.7" y="139.4">4</text>
<text x="241.9" y="139.4">1</text>
<text x="254.6" y="139.4">3</text>
<text x="167.6" y="144.5">3</text>
<text x="200" y="144.5">2</text>
<text x="209.3" y="149.3" transform="rotate(-90 209.3 149.3)">3</text>
<text x="162.5" y="158.5">1</text>
<text x="162.5" y="161">2</text>
<text x="48.2" y="173.7">1</text>
<text x="48.2" y="171.2">2</text>
</g>
</svg>
